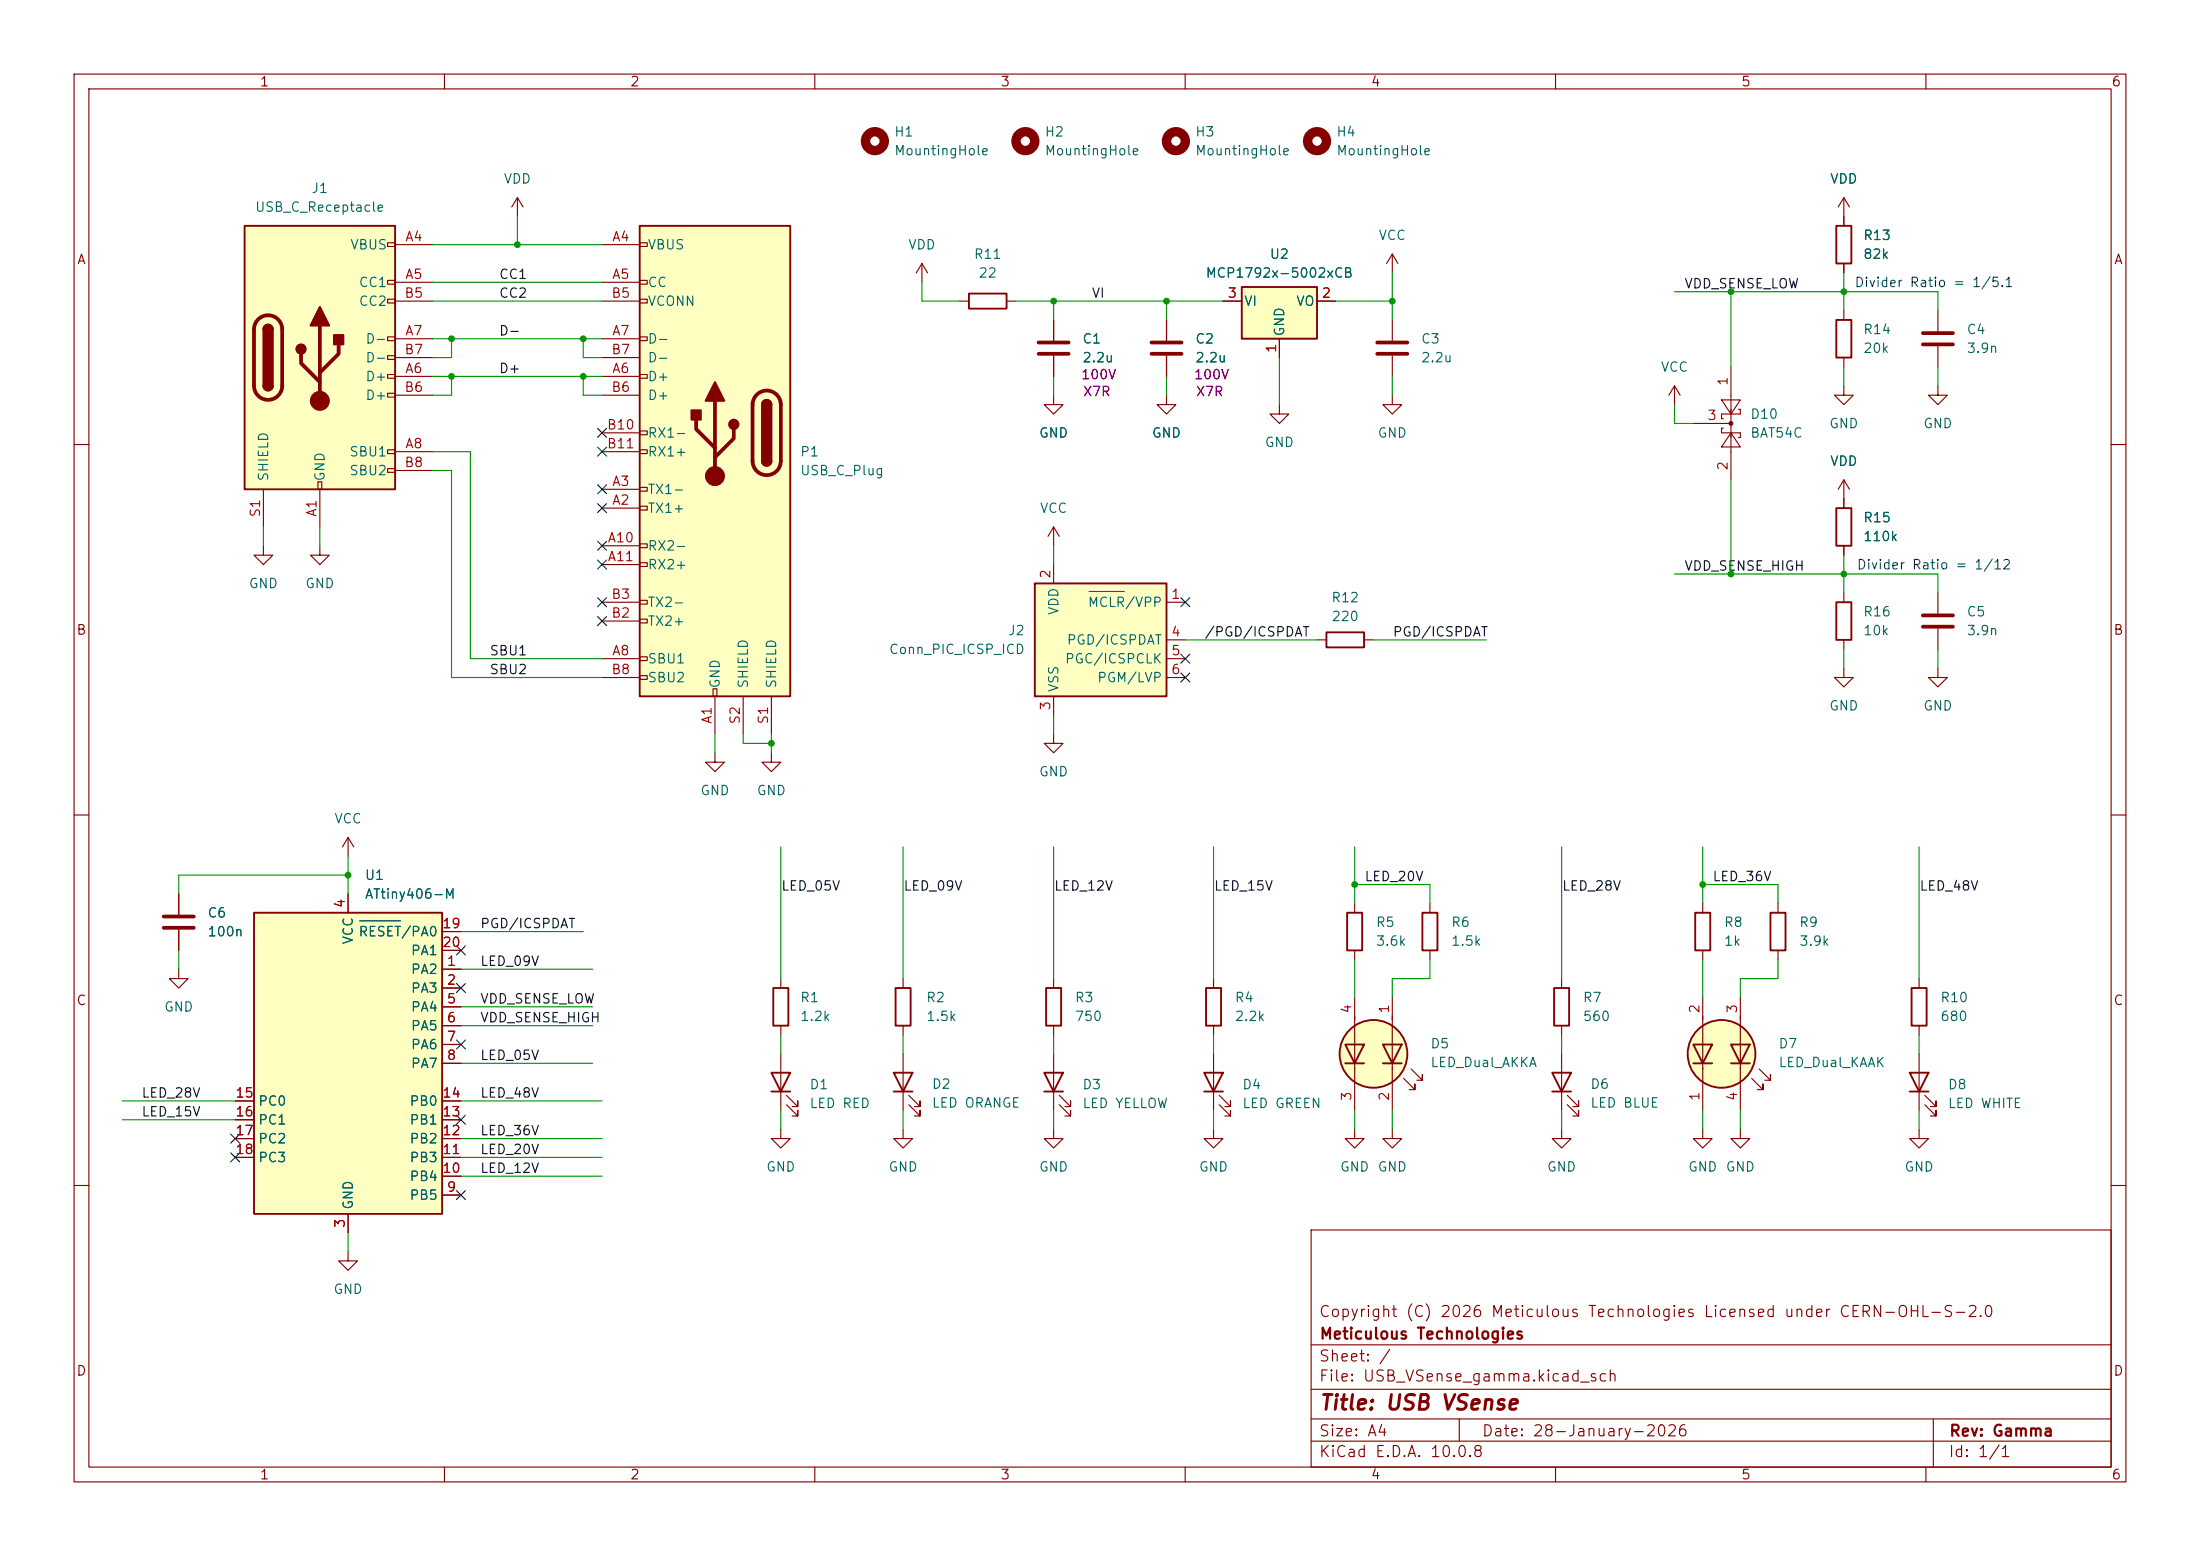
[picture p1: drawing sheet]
<svg xmlns="http://www.w3.org/2000/svg" width="297mm" height="210mm" viewBox="0 0 297 210" stroke-linecap="round" stroke-linejoin="round" font-family="sans-serif">
<g fill="none" stroke="#840000" stroke-width=".15">
<path d="M10 10h277v190h-277zM12 12h273v186h-273zM60 10v2M110 10v2M160 10v2M210 10v2M260 10v2M69.8 26.7l-.7 1.2M69.8 26.7l.8 1.2M69.8 26.7v2.5M124.5 35.6l-.8 1.2M124.5 35.6l.7 1.2"/>
<path d="M124.5 35.6v2.5M129.5 40.6h1.3M135.9 40.6h1.3M157.5 53.3v1.3h1.2l-1.2 1.3-1.3-1.3h1.3M157.5 43.2v2.8M157.5 48v2.8M172.7 54.6v1.3h1.3l-1.3 1.3-1.3-1.3h1.3M226.1 52.1l-.8 1.2M226.1 52.1l.7 1.2M226.1 52.1v2.5M228.6 57.2h5.1M232.4 54h2.5l-1.2 1.9z"/>
<path d="M232.7 57.8h-.3v.6h2.5v.7h-.2M233.7 58.4l1.2 1.9h-2.5zM233.7 49.5v15.3M234.7 55.2h.2v.7h-2.5v.6h.3M248.9 52.1v1.2h1.3l-1.3 1.3-1.3-1.3h1.3M248.9 41.9v1.3M248.9 48.3v1.2M261.6 52.1v1.2h1.3l-1.3 1.3-1.3-1.3h1.3M261.6 41.9v2.8M261.6 46.7v2.8M10 60h2M35.6 73.7v1.2h1.2l-1.2 1.3-1.3-1.3h1.3"/>
<path d="M43.2 73.7v1.2h1.2l-1.2 1.3-1.3-1.3h1.3M248.9 64.8v3.8M248.9 73.7v1.2M248.9 64.8l-.7 1.2M248.9 64.8l.8 1.2M285 60h2M177.8 86.4h1.3M184.1 86.4h1.3M248.9 90.2v1.2h1.3l-1.3 1.3-1.3-1.3h1.3M248.9 80v1.3M248.9 86.4v1.2M261.6 90.2v1.2h1.3l-1.3 1.3-1.3-1.3h1.3"/>
<path d="M10 110h2M285 110h2M10 160h2M177 166h108v32h-108zM285 160h2M60 198v2M110 198v2M160 198v2M177 194.5h108M177 191.5h108M177 187.5h108M177 181.5h108"/>
<path d="M197 191.5v3M210 198v2M260 198v2M261 191.5v6.5"/>
</g>
<path d="M130.8 39.6h5.1v2.1h-5.1zM247.9 43.2h2v5.1h-2zM247.9 68.6h2v5.1h-2zM179.1 85.3h5v2.1h-5zM247.9 81.3h2v5.1h-2z" fill="none" stroke="#840000" stroke-width=".25"/>
<circle cx="233.7" cy="57.1" r=".25" fill="#840000" stroke="#840000" stroke-width=".15"/>
<path d="M155.4 46.2h4.1M155.4 47.8h4.1M259.6 45h4.1M259.6 46.5h4.1" fill="none" stroke="#840000" stroke-width=".51"/>
<g fill="none" stroke="#840000" stroke-width="1.3">
<circle cx="118.1" cy="19" r="1.27"/>
<circle cx="138.4" cy="19" r="1.27"/>
<circle cx="158.7" cy="19" r="1.27"/>
<circle cx="177.8" cy="19" r="1.27"/>
</g>
<path d="M167.6 38.7h10.2v7h-10.2z" fill="#ffffc2"/>
<path d="M167.6 38.7h10.2v7h-10.2z" fill="none" stroke="#840000" stroke-width=".25"/>
<path d="M188 34.3l-.8 1.3M188 34.3l.7 1.3M188 34.3v2.5M165.1 40.6h2.5M172.7 45.7v2.6M177.8 40.6h2.5" fill="none" stroke="#840000" stroke-width=".15"/>
<circle cx="185.4" cy="142.2" r="4.6" fill="#ffffc2"/>
<path d="M142.2 53.3v1.3h1.3l-1.3 1.3-1.2-1.3h1.2M142.2 43.2v2.8M142.2 48v2.8M142.2 71.1l-.7 1.3M142.2 71.1l.8 1.3M142.2 71.1v2.6M182.9 134.6v15.3M188 134.6v15.3M188 152.4v1.3h1.2l-1.2 1.2-1.3-1.2h1.3M189.5 145.5l1.5 1.6v-.8v.8h-.8M190.5 144.3l1.5 1.5v-.8v.8h-.7" fill="none" stroke="#840000" stroke-width=".15"/>
<g fill="none" stroke="#840000" stroke-width=".25">
<path d="M181.6 141h2.5l-1.2 2.5zM181.6 143.5h2.5M186.7 141h2.5l-1.2 2.5zM186.7 143.5h2.5"/>
<circle cx="185.4" cy="142.2" r="4.6"/>
</g>
<path d="M140.2 46.2h4.1M140.2 47.8h4.1" fill="none" stroke="#840000" stroke-width=".51"/>
<circle cx="232.4" cy="142.2" r="4.6" fill="#ffffc2"/>
<g fill="none" stroke="#840000" stroke-width=".15">
<path d="M188 53.3v1.3h1.2l-1.2 1.3-1.3-1.3h1.3M188 43.2v2.8M188 48v2.8M96.5 101.6v1.3h1.3l-1.3 1.2-1.3-1.2h1.3M193 121.9v1.3M193 128.3v1.2M229.9 134.6v15.3M234.9 134.6v15.3M182.9 152.4v1.3h1.2l-1.2 1.2-1.3-1.2h1.3M210.8 152.4v1.3h1.3l-1.3 1.2-1.3-1.2h1.3M229.9 152.4v1.3h1.2l-1.2 1.2-1.3-1.2h1.3M234.9 152.4v1.3h1.3l-1.3 1.2-1.2-1.2h1.2"/>
<path d="M236.5 145.5l1.5 1.6v-.8v.8h-.8M237.5 144.3l1.5 1.5v-.8v.8h-.7M259.1 152.4v1.3h1.2l-1.2 1.2-1.3-1.2h1.3"/>
</g>
<g fill="none" stroke="#840000" stroke-width=".25">
<path d="M192 123.2h2.1v5.1h-2.1zM228.6 141h2.5l-1.2 2.5zM228.6 143.5h2.5M233.7 141h2.5l-1.3 2.5zM233.7 143.5h2.5"/>
<circle cx="232.4" cy="142.2" r="4.6"/>
</g>
<path d="M185.9 46.2h4.1M185.9 47.8h4.1" fill="none" stroke="#840000" stroke-width=".51"/>
<path d="M33 30.5h20.3v35.5h-20.3z" fill="#ffffc2"/>
<g fill="none" stroke="#840000" stroke-width=".15">
<path d="M52.3 32.8h1v.5h-1zM52.3 37.8h1v.6h-1zM53.3 33h5.1M53.3 38.1h5.1M52.3 40.4h1v.5h-1zM52.3 45.5h1v.5h-1zM52.3 48h1v.5h-1zM52.3 50.5h1v.6h-1zM52.3 53.1h1v.5h-1zM53.3 50.8h5.1M53.3 45.7h5.1M53.3 40.6h5.1"/>
<path d="M53.3 53.3h5.1M53.3 48.3h5.1M35.6 66v5.1M42.9 65h.5v1h-.5zM43.2 66v5.1M52.3 60.7h1v.5h-1zM52.3 63.2h1v.6h-1zM53.3 61h5.1M53.3 63.5h5.1M47 113l-.8 1.3M47 113l.8 1.3M47 113v2.6"/>
<path d="M104.1 101.6v1.3h1.3l-1.3 1.2-1.2-1.2h1.2M105.4 132.1v1.3M105.4 138.4v1.3M121.9 132.1v1.3M121.9 138.4v1.3M142.2 132.1v1.3M142.2 138.4v1.3M163.8 132.1v1.3M163.8 138.4v1.3M182.9 121.9v1.3M182.9 128.3v1.2M210.8 132.1v1.3"/>
<path d="M210.8 138.4v1.3M229.9 121.9v1.3M229.9 128.3v1.2M240 121.9v1.3M240 128.3v1.2M259.1 132.1v1.3M259.1 138.4v1.3M105.4 152.4v1.3h1.3l-1.3 1.2-1.3-1.2h1.3M105.4 142.2v7.7M106.2 149.1l1.5 1.5v-.7v.7h-.8M106.2 147.8l1.5 1.6v-.8v.8h-.8M121.9 152.4v1.3h1.3l-1.3 1.2-1.3-1.2h1.3"/>
<path d="M121.9 142.2v7.7M122.7 149.1l1.5 1.5v-.7v.7h-.8M122.7 147.8l1.5 1.6v-.8v.8h-.8M142.2 152.4v1.3h1.3l-1.3 1.2-1.2-1.2h1.2M142.2 142.2v7.7M143 149.1l1.5 1.5v-.7v.7h-.7M143 147.8l1.5 1.6v-.8v.8h-.7M163.8 152.4v1.3h1.3l-1.3 1.2-1.2-1.2h1.2M163.8 142.2v7.7M164.6 149.1l1.5 1.5v-.7v.7h-.7M164.6 147.8l1.5 1.6v-.8v.8h-.7M210.8 142.2v7.7"/>
<path d="M211.6 149.1l1.5 1.5v-.7v.7h-.8M211.6 147.8l1.5 1.6v-.8v.8h-.8M259.1 142.2v7.7M259.8 149.1l1.6 1.5v-.7v.7h-.8M259.8 147.8l1.6 1.6v-.8v.8h-.8"/>
</g>
<g fill="none" stroke="#840000" stroke-width=".25">
<path d="M33 30.5h20.3v35.5h-20.3zM35.6 44.5a.64 .64 0 0 1 .6-.7 .64 .64 0 0 1 .6 .7M35.6 52.1a.64 .64 0 0 0 .6 .6 .64 .64 0 0 0 .6-.6M104.4 133.4h2v5h-2zM120.9 133.4h2v5h-2zM141.2 133.4h2.1v5h-2.1zM162.8 133.4h2v5h-2zM181.9 123.2h2v5.1h-2zM209.8 133.4h2v5h-2zM228.9 123.2h2v5.1h-2zM239 123.2h2v5.1h-2zM258.1 133.4h2v5h-2z"/>
<path d="M104.1 144.8h2.6l-1.3 2.5zM104.1 147.3h2.6M120.6 144.8h2.6l-1.3 2.5zM120.6 147.3h2.6M141 144.8h2.5l-1.3 2.5zM141 147.3h2.5M162.6 144.8h2.5l-1.3 2.5zM162.6 147.3h2.5M209.5 144.8h2.6l-1.3 2.5zM209.5 147.3h2.6M257.8 144.8h2.5l-1.2 2.5zM257.8 147.3h2.5"/>
</g>
<path d="M34.8 43.1a1.9 1.9 0 0 1 2.1-.4 1.9 1.9 0 0 1 1.2 1.8v7.6a1.91 1.91 0 0 1-1.9 1.9 1.91 1.91 0 0 1-1.9-1.9v-7.6a1.9 1.9 0 0 1 .5-1.4zM40.6 47.8v1.2l2.6 2.6M43.2 43.9v10.2M45.7 46.5v1.3l-2.5 2.5" fill="none" stroke="#840000" stroke-width=".51"/>
<g fill="#840000" stroke="#840000" stroke-width=".25">
<path d="M35.6 44.5h1.2v7.6h-1.2z"/>
<path d="M35.7 44a.64 .64 0 0 1 .7-.1 .64 .64 0 0 1 .4 .6h-1.2z"/>
<path d="M35.6 52.1h1.2a.64 .64 0 0 1-.6 .6 .64 .64 0 0 1-.6-.6z"/>
<path d="M43.2 41.4l1.2 2.5h-2.5z"/>
<path d="M45.1 45.2h1.3v1.3h-1.3z"/>
<circle cx="40.6" cy="47.1" r=".63"/>
</g>
<circle cx="43.2" cy="54.1" r="1.27" fill="#840000" stroke="#840000" stroke-width=".15"/>
<path d="M34.3 123.2h25.4v40.6h-25.4z" fill="#ffffc2"/>
<path d="M34.3 123.2h25.4v40.6h-25.4z" fill="none" stroke="#840000" stroke-width=".25"/>
<g fill="none" stroke="#840000" stroke-width=".15">
<path d="M24.1 130.8v1.3h1.3l-1.3 1.3-1.2-1.3h1.2M47 120.7v2.5M59.7 130.8h2.5M59.7 133.4h2.5M59.7 135.9h2.5M59.7 138.4h2.5M59.7 125.7h2.5M59.7 128.3h2.5M31.7 156.2h2.6M31.7 153.7h2.6M31.7 151.1h2.6M31.7 148.6h2.6"/>
<path d="M59.7 141h2.5M59.7 143.5h2.5M59.7 158.8h2.5M59.7 156.2h2.5M59.7 153.7h2.5M59.7 151.1h2.5M59.7 148.6h2.5M47 168.9v1.3h1.3l-1.3 1.3-1.3-1.3h1.3M47 163.8v2.6M59.7 161.3h2.5"/>
</g>
<path d="M48.6 124.3h5.5" fill="none" stroke="#006464" stroke-width=".15"/>
<path d="M86.4 30.5h20.3v63.5h-20.3z" fill="#ffffc2"/>
<g fill="none" stroke="#840000" stroke-width=".15">
<path d="M81.3 33h5.1M81.3 38.1h5.1M86.4 32.8h1v.5h-1zM86.4 37.8h1v.6h-1zM248.9 26.7v3.8M248.9 35.6v1.2M248.9 26.7l-.7 1.2M248.9 26.7l.8 1.2M81.3 50.8h5.1M81.3 45.7h5.1M81.3 40.6h5.1M81.3 53.3h5.1"/>
<path d="M81.3 48.3h5.1M81.3 58.4h5.1M86.4 40.4h1v.5h-1zM86.4 45.5h1v.5h-1zM86.4 50.5h1v.6h-1zM86.4 58.2h1v.5h-1zM81.3 68.6h5.1M81.3 66h5.1M81.3 73.7h5.1M81.3 76.2h5.1M81.3 61h5.1M86.4 60.7h1v.5h-1z"/>
<path d="M86.4 65.8h1v.5h-1zM86.4 68.3h1v.5h-1zM86.4 73.4h1v.5h-1zM86.4 75.9h1v.6h-1zM81.3 88.9h5.1M81.3 83.8h5.1M81.3 81.3h5.1M81.3 91.4h5.1M86.4 81h1v.5h-1zM86.4 83.6h1v.5h-1zM86.4 88.6h1v.6h-1zM86.4 91.2h1v.5h-1z"/>
<path d="M96.3 93h.5v1h-.5zM96.5 94v5.1M100.3 94v5.1M104.1 94v5.1M142.2 99.1v1.2h1.3l-1.3 1.3-1.2-1.3h1.2M24.1 120.7v2.7M24.1 125.5v2.8"/>
</g>
<path d="M86.4 30.5h20.3v63.5h-20.3zM247.9 30.5h2v5.1h-2zM102.9 54.6a.64 .64 0 0 1 .6-.6 .64 .64 0 0 1 .6 .6M102.9 62.2a.64 .64 0 0 0 .6 .7 .64 .64 0 0 0 .6-.7" fill="none" stroke="#840000" stroke-width=".25"/>
<path d="M94 56.6v1.3l2.5 2.6M96.5 54.1v10.2M99.1 57.9v1.3l-2.6 2.5M102.2 53.3a1.9 1.9 0 0 1 2-.4 1.9 1.9 0 0 1 1.2 1.7v7.6a1.91 1.91 0 0 1-1.9 1.9 1.91 1.91 0 0 1-1.9-1.9v-7.6a1.9 1.9 0 0 1 .6-1.3zM22.1 123.7h4.1M22.1 125.2h4.1" fill="none" stroke="#840000" stroke-width=".51"/>
<g fill="#840000" stroke="#840000" stroke-width=".25">
<path d="M102.9 54.6h1.2v7.6h-1.2z"/>
<path d="M103.1 54.2a.64 .64 0 0 1 .6-.2 .64 .64 0 0 1 .4 .6h-1.2z"/>
<path d="M102.9 62.2h1.2a.64 .64 0 0 1-.6 .7 .64 .64 0 0 1-.6-.7z"/>
<path d="M96.5 51.6l1.3 2.5h-2.6z"/>
<path d="M93.3 55.4h1.3v1.2h-1.3z"/>
<circle cx="99.1" cy="57.3" r=".63"/>
</g>
<circle cx="96.5" cy="64.3" r="1.27" fill="#840000" stroke="#840000" stroke-width=".15"/>
<path d="M139.7 78.7h17.8v15.3h-17.8z" fill="#ffffc2"/>
<path d="M139.7 78.7h17.8v15.3h-17.8z" fill="none" stroke="#840000" stroke-width=".25"/>
<g fill="none" stroke="#840000" stroke-width=".15">
<path d="M248.9 29.2v1.3M248.9 35.6v1.2M142.2 43.2v2.8M142.2 48v2.8M157.5 43.2v2.8M157.5 48v2.8M165.1 40.6h2.5M172.7 45.7v2.6M177.8 40.6h2.5M142.2 76.2v2.5M248.9 67.3v1.3M248.9 73.7v1.2"/>
<path d="M142.2 94v2.5M157.5 81.3h2.5M157.5 86.4h2.5M157.5 88.9h2.5M157.5 91.4h2.5M261.6 80v2.8M261.6 84.8v2.8M24.1 120.7v2.7M24.1 125.5v2.8M47 120.7v2.5M59.7 130.8h2.5M59.7 133.4h2.5"/>
<path d="M59.7 135.9h2.5M59.7 138.4h2.5M59.7 125.7h2.5M59.7 128.3h2.5M31.7 156.2h2.6M31.7 153.7h2.6M31.7 151.1h2.6M31.7 148.6h2.6M59.7 141h2.5M59.7 143.5h2.5M59.7 158.8h2.5M59.7 156.2h2.5"/>
<path d="M59.7 153.7h2.5M59.7 151.1h2.5M59.7 148.6h2.5M47 163.8v2.6M59.7 161.3h2.5"/>
</g>
<path d="M147 79.8h4.8M48.6 124.3h5.5" fill="none" stroke="#006464" stroke-width=".15"/>
<path d="M259.6 83.1h4.1M259.6 84.6h4.1" fill="none" stroke="#840000" stroke-width=".51"/>
<g fill="none" stroke="#009600" stroke-width=".15">
<path d="M58.4 33h22.9M58.4 38.1h22.9M69.8 29.2v3.8M124.5 38.1v2.5h5M188 36.8v6.4M226.1 39.4h35.5v2.5M233.7 39.4v10.1M248.9 36.8v5.1M58.4 40.6h22.9M58.4 50.8h22.9M58.4 45.7h22.9M61 45.7v2.6h-2.6"/>
<path d="M61 50.8v2.5h-2.6M78.7 45.7v2.6h2.6M78.7 50.8v2.5h2.6M137.2 40.6h27.9M142.2 40.6v2.6M142.2 50.8v2.5M157.5 40.6v2.6M157.5 50.8v2.5M172.7 48.3v6.3M180.3 40.6h7.7M188 50.8v2.5M226.1 54.6v2.6h2.5"/>
<path d="M248.9 49.5v2.6M261.6 49.5v2.6M35.6 71.1v2.6M43.2 71.1v2.6M58.4 63.5h2.6v27.9h20.3M58.4 61h5.1v27.9h17.8M142.2 73.7v2.5M226.1 77.5h35.5v2.5M233.7 64.8v12.7M248.9 74.9v5.1M96.5 99.1v2.5M100.3 99.1v1.2h3.8"/>
<path d="M104.1 99.1v2.5M142.2 96.5v2.6M160 86.4h17.8M185.4 86.4h15.3M248.9 87.6v2.6M261.6 87.6v2.6M47 118.1h-22.9v2.6M47 115.6v5.1M105.4 114.3v17.8M121.9 114.3v17.8M142.2 114.3v17.8M163.8 114.3v17.8"/>
<path d="M182.9 114.3v7.6M182.9 119.4h10.1v2.5M210.8 114.3v17.8M229.9 119.4h10.1v2.5M229.9 114.3v7.6M259.1 114.3v17.8M24.1 128.3v2.5M62.2 125.7h16.5M62.2 135.9h17.8M62.2 130.8h17.8M62.2 138.4h17.8M105.4 139.7v2.5"/>
<path d="M121.9 139.7v2.5M142.2 139.7v2.5M163.8 139.7v2.5M182.9 129.5v5.1M193 129.5v2.6h-5v2.5M210.8 139.7v2.5M229.9 129.5v5.1M240 129.5v2.6h-5.1v2.5M259.1 139.7v2.5M16.5 151.1h15.2M16.5 148.6h15.2M62.2 148.6h19.1"/>
<path d="M62.2 156.2h19.1M62.2 158.8h19.1M62.2 153.7h19.1M62.2 143.5h17.8M105.4 149.9v2.5M121.9 149.9v2.5M142.2 149.9v2.5M163.8 149.9v2.5M182.9 149.9v2.5M188 149.9v2.5M210.8 149.9v2.5M229.9 149.9v2.5"/>
<path d="M234.9 149.9v2.5M259.1 149.9v2.5M47 166.4v2.5"/>
</g>
<g fill="none" stroke="#000084" stroke-width=".15">
<path d="M80.7 57.8l1.2 1.2M81.9 57.8l-1.2 1.2M80.7 60.4l1.2 1.2M80.7 68l1.2 1.2M80.7 65.4l1.2 1.2M80.7 75.6l1.2 1.2M80.7 73.1l1.2 1.2M81.9 60.4l-1.2 1.2M81.9 68l-1.2 1.2M81.9 65.4l-1.2 1.2M81.9 75.6l-1.2 1.2M81.9 73.1l-1.2 1.2"/>
<path d="M80.7 83.2l1.2 1.2M80.7 80.7l1.2 1.2M81.9 83.2l-1.2 1.2M81.9 80.7l-1.2 1.2M159.4 88.3l1.2 1.2M159.4 80.7l1.2 1.2M159.4 90.8l1.2 1.2M160.6 88.3l-1.2 1.2M160.6 80.7l-1.2 1.2M160.6 90.8l-1.2 1.2M61.6 127.7l1.2 1.2M61.6 132.7l1.2 1.3"/>
<path d="M62.8 127.7l-1.2 1.2M62.8 132.7l-1.2 1.3M31.1 155.6l1.3 1.2M31.1 153.1l1.3 1.2M32.4 155.6l-1.3 1.2M32.4 153.1l-1.3 1.2M61.6 140.4l1.2 1.2M61.6 150.5l1.2 1.2M62.8 140.4l-1.2 1.2M62.8 150.5l-1.2 1.2M61.6 160.7l1.2 1.2M62.8 160.7l-1.2 1.2"/>
</g>
<g fill="#009600">
<circle cx="69.8" cy="33" r=".46"/>
<circle cx="142.2" cy="40.6" r=".46"/>
<circle cx="157.5" cy="40.6" r=".46"/>
<circle cx="104.1" cy="100.3" r=".46"/>
<circle cx="233.7" cy="77.5" r=".46"/>
<circle cx="188" cy="40.6" r=".46"/>
<circle cx="61" cy="45.7" r=".46"/>
<circle cx="61" cy="50.8" r=".46"/>
<circle cx="78.7" cy="45.7" r=".46"/>
<circle cx="78.7" cy="50.8" r=".46"/>
<circle cx="182.9" cy="119.4" r=".46"/>
<circle cx="229.9" cy="119.4" r=".46"/>
<circle cx="47" cy="118.1" r=".46"/>
<circle cx="248.9" cy="39.4" r=".46"/>
<circle cx="233.7" cy="39.4" r=".46"/>
<circle cx="248.9" cy="77.5" r=".46"/>
</g>
<text font-size="2" fill="#840000" x="178" y="190.8">Title: USB VSense</text>
<g font-size="1.5" fill="#840000">
<text x="178" y="178.1">Copyright (C) 2026 Meticulous Technologies Licensed under CERN-OHL-S-2.0</text>
<text x="178" y="184.1">Sheet: /</text>
<text x="178" y="181.1">Meticulous Technologies</text>
<text x="178" y="186.8">File: USB_VSense_gamma.kicad_sch</text>
<text x="178" y="197">KiCad E.D.A. 10.0.8</text>
<text x="178" y="194.2">Size: A4</text>
<text x="200" y="194.2">Date: 28-January-2026</text>
<text x="263" y="197">Id: 1/1</text>
<text x="263" y="194.2">Rev: Gamma</text>
</g>
<g font-size="1.3" fill="#840000">
<text x="35" y="12">1</text>
<text x="85" y="12">2</text>
<text x="135" y="12">3</text>
<text x="185" y="12">4</text>
<text x="235" y="12">5</text>
<text x="285" y="12">6</text>
<text x="10.3" y="36">A</text>
<text x="285.3" y="36">A</text>
<text x="10.2" y="86">B</text>
<text x="285.2" y="86">B</text>
<text x="10.2" y="136">C</text>
<text x="285.2" y="136">C</text>
<text x="10.2" y="186">D</text>
<text x="285.2" y="186">D</text>
<text x="35" y="200">1</text>
<text x="85" y="200">2</text>
<text x="135" y="200">3</text>
<text x="185" y="200">4</text>
<text x="235" y="200">5</text>
<text x="285" y="200">6</text>
</g>
<g font-size="1.3" fill="#006464">
<text x="120.6" y="18.7">H1</text>
<text x="120.6" y="21.3">MountingHole</text>
<text x="141" y="18.7">H2</text>
<text x="141" y="21.3">MountingHole</text>
<text x="161.3" y="18.7">H3</text>
<text x="161.3" y="21.3">MountingHole</text>
<text x="180.3" y="18.7">H4</text>
<text x="180.3" y="21.3">MountingHole</text>
<text x="34.3" y="28.9">USB_C_Receptacle</text>
<text x="42" y="26.4">J1</text>
<text x="67.9" y="25.1">VDD</text>
<text x="247" y="25.1">VDD</text>
<text x="47.2" y="34">VBUS</text>
<text x="87.3" y="34">VBUS</text>
<text x="122.5" y="34">VDD</text>
<text x="131.4" y="35.3">R11</text>
<text x="171.3" y="35.3">U2</text>
<text x="186" y="32.7">VCC</text>
<text x="251.4" y="32.7">R13</text>
<text x="251.4" y="35.3">82k</text>
<text x="48.3" y="39.1">CC1</text>
<text x="48.3" y="41.6">CC2</text>
<text x="87.3" y="39.1">CC</text>
<text x="87.3" y="41.6">VCONN</text>
<text x="132" y="37.8">22</text>
<text x="162.7" y="37.8">MCP1792x-5002xCB</text>
<text x="167.9" y="41.6">VI</text>
<text x="174.9" y="41.6">VO</text>
<text x="49.3" y="46.7">D-</text>
<text x="87.3" y="46.7">D-</text>
<text x="146" y="46.7">C1</text>
<text x="161.3" y="46.7">C2</text>
<text x="173.7" y="45.5" transform="rotate(-90 173.7 45.5)">GND</text>
<text x="191.8" y="46.7">C3</text>
<text x="251.4" y="45.4">R14</text>
<text x="251.4" y="48">20k</text>
<text x="265.4" y="45.4">C4</text>
<text x="265.4" y="48">3.9n</text>
<text x="49.3" y="51.8">D+</text>
<text x="49.3" y="49.2">D-</text>
<text x="87.3" y="51.8">D+</text>
<text x="87.3" y="49.2">D-</text>
<text x="146" y="49.2">2.2u</text>
<text x="161.3" y="49.2">2.2u</text>
<text x="191.8" y="49.2">2.2u</text>
<text x="224.1" y="50.5">VCC</text>
<text x="49.3" y="54.3">D+</text>
<text x="87.3" y="54.3">D+</text>
<text x="87.3" y="59.4">RX1-</text>
<text x="140.2" y="59.4">GND</text>
<text x="155.4" y="59.4">GND</text>
<text x="185.9" y="59.4">GND</text>
<text x="236.2" y="56.8">D10</text>
<text x="236.2" y="59.4">BAT54C</text>
<text x="246.9" y="58.1">GND</text>
<text x="259.6" y="58.1">GND</text>
<text x="36.5" y="65.1" transform="rotate(-90 36.5 65.1)">SHIELD</text>
<text x="44.1" y="65.1" transform="rotate(-90 44.1 65.1)">GND</text>
<text x="47.1" y="61.9">SBU1</text>
<text x="47.1" y="64.5">SBU2</text>
<text x="87.3" y="61.9">RX1+</text>
<text x="107.9" y="61.9">P1</text>
<text x="107.9" y="64.5">USB_C_Plug</text>
<text x="170.7" y="60.7">GND</text>
<text x="247" y="63.2">VDD</text>
<text x="87.3" y="69.5">TX1+</text>
<text x="87.3" y="67">TX1-</text>
<text x="140.3" y="69.5">VCC</text>
<text x="251.4" y="70.8">R15</text>
<text x="87.3" y="74.6">RX2-</text>
<text x="87.3" y="77.2">RX2+</text>
<text x="251.4" y="73.4">110k</text>
<text x="33.5" y="79.7">GND</text>
<text x="41.1" y="79.7">GND</text>
<text x="87.3" y="82.2">TX2-</text>
<text x="143.2" y="83.1" transform="rotate(-90 143.2 83.1)">VDD</text>
<text x="146.8" y="82.2">MCLR/VPP</text>
<text x="179.6" y="81.6">R12</text>
<text x="251.4" y="83.5">R16</text>
<text x="265.4" y="83.5">C5</text>
<text x="87.3" y="89.9">SBU1</text>
<text x="87.3" y="84.8">TX2+</text>
<text x="119.9" y="88.6">Conn_PIC_ICSP_ICD</text>
<text x="136" y="86.1">J2</text>
<text x="143.7" y="89.9">PGC/ICSPCLK</text>
<text x="143.9" y="87.3">PGD/ICSPDAT</text>
<text x="179.7" y="84.1">220</text>
<text x="251.4" y="86.1">10k</text>
<text x="265.4" y="86.1">3.9n</text>
<text x="87.3" y="92.4">SBU2</text>
<text x="97.5" y="93" transform="rotate(-90 97.5 93)">GND</text>
<text x="101.3" y="93" transform="rotate(-90 101.3 93)">SHIELD</text>
<text x="105.1" y="93" transform="rotate(-90 105.1 93)">SHIELD</text>
<text x="143.2" y="93.5" transform="rotate(-90 143.2 93.5)">VSS</text>
<text x="148" y="92.4">PGM/LVP</text>
<text x="246.9" y="96.2">GND</text>
<text x="259.6" y="96.2">GND</text>
<text x="94.5" y="107.6">GND</text>
<text x="102.1" y="107.6">GND</text>
<text x="140.2" y="105.1">GND</text>
<text x="45" y="111.5">VCC</text>
<text x="49.2" y="119.1">U1</text>
<text x="27.9" y="124.2">C6</text>
<text x="49.2" y="121.6">ATtiny406-M</text>
<text x="185.7" y="125.4">R5</text>
<text x="195.8" y="125.4">R6</text>
<text x="232.6" y="125.4">R8</text>
<text x="242.8" y="125.4">R9</text>
<text x="27.9" y="126.7">100n</text>
<text x="48" y="127.6" transform="rotate(-90 48 127.6)">VCC</text>
<text x="48.3" y="126.7">RESET/PA0</text>
<text x="55.4" y="131.8">PA2</text>
<text x="55.4" y="129.2">PA1</text>
<text x="185.7" y="128">3.6k</text>
<text x="195.8" y="128">1.5k</text>
<text x="232.6" y="128">1k</text>
<text x="242.8" y="128">3.9k</text>
<text x="22.1" y="136.9">GND</text>
<text x="55.4" y="134.3">PA3</text>
<text x="55.4" y="136.9">PA4</text>
<text x="107.9" y="135.6">R1</text>
<text x="125" y="135.6">R2</text>
<text x="145" y="135.6">R3</text>
<text x="166.6" y="135.6">R4</text>
<text x="213.6" y="135.6">R7</text>
<text x="261.9" y="135.6">R10</text>
<text x="55.4" y="139.4">PA5</text>
<text x="55.4" y="141.9">PA6</text>
<text x="107.9" y="138.1">1.2k</text>
<text x="125" y="138.1">1.5k</text>
<text x="145" y="138.1">750</text>
<text x="166.6" y="138.1">2.2k</text>
<text x="193" y="141.8">D5</text>
<text x="213.6" y="138.1">560</text>
<text x="240" y="141.8">D7</text>
<text x="261.9" y="138.1">680</text>
<text x="34.8" y="149.6">PC0</text>
<text x="55.2" y="149.6">PB0</text>
<text x="55.4" y="144.5">PA7</text>
<text x="109.2" y="147.3">D1</text>
<text x="109.2" y="149.9">LED RED</text>
<text x="125.7" y="147.3">D2</text>
<text x="125.7" y="149.8">LED ORANGE</text>
<text x="146" y="147.3">D3</text>
<text x="146" y="149.9">LED YELLOW</text>
<text x="167.6" y="147.3">D4</text>
<text x="167.6" y="149.9">LED GREEN</text>
<text x="193" y="144.3">LED_Dual_AKKA</text>
<text x="214.6" y="147.3">D6</text>
<text x="214.6" y="149.8">LED BLUE</text>
<text x="240" y="144.3">LED_Dual_KAAK</text>
<text x="262.9" y="147.3">D8</text>
<text x="262.9" y="149.9">LED WHITE</text>
<text x="34.8" y="152.1">PC1</text>
<text x="34.8" y="154.6">PC2</text>
<text x="55.2" y="154.6">PB2</text>
<text x="55.2" y="152.1">PB1</text>
<text x="34.8" y="157.2">PC3</text>
<text x="55.2" y="159.7">PB4</text>
<text x="55.2" y="157.2">PB3</text>
<text x="103.3" y="158.4">GND</text>
<text x="119.9" y="158.4">GND</text>
<text x="140.2" y="158.4">GND</text>
<text x="161.8" y="158.4">GND</text>
<text x="180.8" y="158.4">GND</text>
<text x="185.9" y="158.4">GND</text>
<text x="208.8" y="158.4">GND</text>
<text x="227.8" y="158.4">GND</text>
<text x="232.9" y="158.4">GND</text>
<text x="257" y="158.4">GND</text>
<text x="48" y="163.3" transform="rotate(-90 48 163.3)">GND</text>
<text x="55.2" y="162.3">PB5</text>
<text x="44.9" y="175">GND</text>
</g>
<g font-size="1.3" fill="#a90000">
<text x="54.6" y="32.9">A4</text>
<text x="82.5" y="32.9">A4</text>
<text x="54.5" y="40.5">B5</text>
<text x="54.6" y="38">A5</text>
<text x="82.5" y="40.5">B5</text>
<text x="82.5" y="38">A5</text>
<text x="165.6" y="40.5">3</text>
<text x="178.3" y="40.5">2</text>
<text x="54.6" y="45.6">A7</text>
<text x="82.5" y="45.6">A7</text>
<text x="172.6" y="47.7" transform="rotate(-90 172.6 47.7)">1</text>
<text x="54.5" y="53.2">B6</text>
<text x="54.5" y="48.1">B7</text>
<text x="54.6" y="50.7">A6</text>
<text x="82.5" y="53.2">B6</text>
<text x="82.5" y="48.1">B7</text>
<text x="82.5" y="50.7">A6</text>
<text x="233.5" y="52.2" transform="rotate(-90 233.5 52.2)">1</text>
<text x="81.8" y="58.3">B10</text>
<text x="230.4" y="57">3</text>
<text x="54.5" y="63.4">B8</text>
<text x="54.6" y="60.8">A8</text>
<text x="81.8" y="60.8">B11</text>
<text x="82.5" y="65.9">A3</text>
<text x="233.5" y="63.6" transform="rotate(-90 233.5 63.6)">2</text>
<text x="35.4" y="69.9" transform="rotate(-90 35.4 69.9)">S1</text>
<text x="43" y="69.9" transform="rotate(-90 43 69.9)">A1</text>
<text x="82.5" y="68.4">A2</text>
<text x="81.9" y="73.5">A10</text>
<text x="81.9" y="76.1">A11</text>
<text x="82.5" y="83.7">B2</text>
<text x="82.5" y="81.1">B3</text>
<text x="142.1" y="78.2" transform="rotate(-90 142.1 78.2)">2</text>
<text x="158" y="81.1">1</text>
<text x="82.5" y="88.8">A8</text>
<text x="158" y="86.2">4</text>
<text x="158" y="88.8">5</text>
<text x="82.5" y="91.3">B8</text>
<text x="142.1" y="96" transform="rotate(-90 142.1 96)">3</text>
<text x="158" y="91.3">6</text>
<text x="96.4" y="97.8" transform="rotate(-90 96.4 97.8)">A1</text>
<text x="100.2" y="97.9" transform="rotate(-90 100.2 97.9)">S2</text>
<text x="104" y="97.9" transform="rotate(-90 104 97.9)">S1</text>
<text x="46.9" y="122.7" transform="rotate(-90 46.9 122.7)">4</text>
<text x="59.6" y="125.6">19</text>
<text x="59.6" y="128.1">20</text>
<text x="60.2" y="130.7">1</text>
<text x="60.2" y="133.2">2</text>
<text x="60.2" y="135.8">5</text>
<text x="182.7" y="136.9" transform="rotate(-90 182.7 136.9)">4</text>
<text x="187.8" y="136.9" transform="rotate(-90 187.8 136.9)">1</text>
<text x="229.7" y="136.9" transform="rotate(-90 229.7 136.9)">2</text>
<text x="234.8" y="136.9" transform="rotate(-90 234.8 136.9)">3</text>
<text x="60.2" y="138.3">6</text>
<text x="60.2" y="140.8">7</text>
<text x="60.2" y="143.4">8</text>
<text x="31.7" y="148.5">15</text>
<text x="59.6" y="148.5">14</text>
<text x="182.7" y="148.7" transform="rotate(-90 182.7 148.7)">3</text>
<text x="187.8" y="148.7" transform="rotate(-90 187.8 148.7)">2</text>
<text x="229.7" y="148.7" transform="rotate(-90 229.7 148.7)">1</text>
<text x="234.8" y="148.7" transform="rotate(-90 234.8 148.7)">4</text>
<text x="31.7" y="151">16</text>
<text x="31.7" y="153.5">17</text>
<text x="59.6" y="153.5">12</text>
<text x="59.6" y="151">13</text>
<text x="31.7" y="156.1">18</text>
<text x="59.6" y="158.6">10</text>
<text x="59.6" y="156.1">11</text>
<text x="60.2" y="161.2">9</text>
<text x="46.9" y="165.8" transform="rotate(-90 46.9 165.8)">3</text>
</g>
<g font-size="1.3" fill="#0f0f0f">
<text x="67.3" y="38">CC1</text>
<text x="67.3" y="40.5">CC2</text>
<text x="147.3" y="40.5">VI</text>
<text x="227.3" y="39.2">VDD_SENSE_LOW</text>
<text x="67.3" y="45.6">D-</text>
<text x="67.3" y="50.7">D+</text>
<text x="227.3" y="77.3">VDD_SENSE_HIGH</text>
<text x="66" y="88.8">SBU1</text>
<text x="162.5" y="86.2">/PGD/ICSPDAT</text>
<text x="187.9" y="86.2">PGD/ICSPDAT</text>
<text x="66" y="91.3">SBU2</text>
<text x="184.1" y="119.3">LED_20V</text>
<text x="231.1" y="119.3">LED_36V</text>
<text x="64.7" y="125.6">PGD/ICSPDAT</text>
<text x="105.4" y="120.5">LED_05V</text>
<text x="121.9" y="120.5">LED_09V</text>
<text x="142.2" y="120.5">LED_12V</text>
<text x="163.8" y="120.5">LED_15V</text>
<text x="210.8" y="120.5">LED_28V</text>
<text x="259.1" y="120.5">LED_48V</text>
<text x="64.7" y="130.7">LED_09V</text>
<text x="64.7" y="135.8">VDD_SENSE_LOW</text>
<text x="64.7" y="138.3">VDD_SENSE_HIGH</text>
<text x="64.7" y="143.4">LED_05V</text>
<text x="19" y="148.5">LED_28V</text>
<text x="64.7" y="148.5">LED_48V</text>
<text x="19" y="151">LED_15V</text>
<text x="64.7" y="153.5">LED_36V</text>
<text x="64.7" y="156.1">LED_20V</text>
<text x="64.7" y="158.6">LED_12V</text>
</g>
<g font-size="1.3" fill="#0000c2">
<text x="250.3" y="39.1">Divider Ratio = 1/5.1</text>
<text x="250.6" y="77.2">Divider Ratio = 1/12</text>
</g>
<g font-size="1.3" fill="#840084">
<text x="145.9" y="51.5">100V</text>
<text x="146.1" y="53.8">X7R</text>
<text x="161.1" y="51.5">100V</text>
<text x="161.4" y="53.8">X7R</text>
</g>
</svg>
